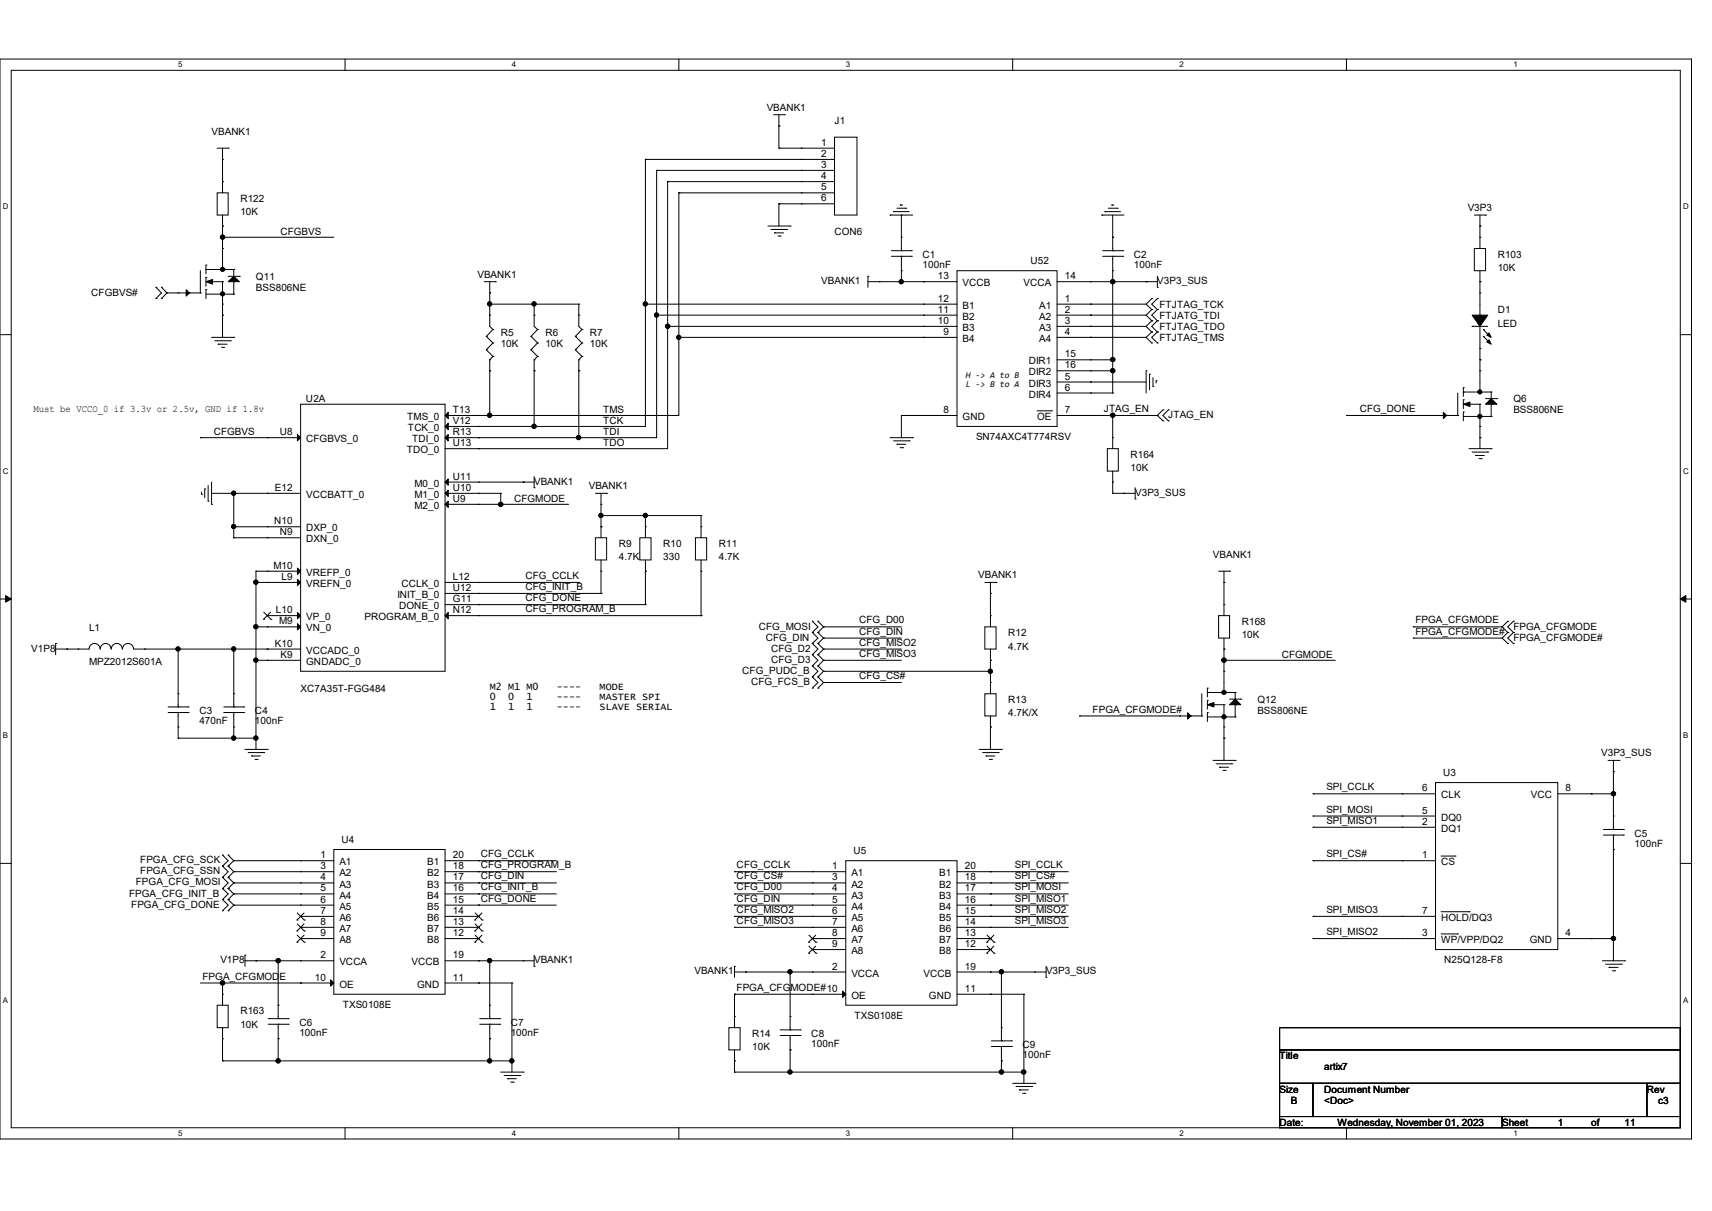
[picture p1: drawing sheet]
<svg xmlns="http://www.w3.org/2000/svg" width="297mm" height="210mm" viewBox="0 0 297 210" stroke-linecap="round" stroke-linejoin="round" font-family="sans-serif">
<path d="M0 10.2h293.5v187.3h-293.5zM1.9 12.2h289.6v183.4h-289.6z" fill="none" stroke="#000" stroke-width=".17"/>
<g fill="#fff">
<path d="M30.9 10.5h.8v1.5h-.8z"/>
<path d="M30.9 195.8h.8v1.5h-.8z"/>
</g>
<path d="M59.9 10.2v2M59.9 195.6v1.9" fill="none" stroke="#000" stroke-width=".17"/>
<g fill="#fff">
<path d="M88.8 10.5h.8v1.5h-.8z"/>
<path d="M88.8 195.8h.8v1.5h-.8z"/>
</g>
<path d="M117.8 10.2v2M117.8 195.6v1.9" fill="none" stroke="#000" stroke-width=".17"/>
<g fill="#fff">
<path d="M146.7 10.5h.8v1.5h-.8z"/>
<path d="M146.7 195.8h.8v1.5h-.8z"/>
</g>
<path d="M175.7 10.2v2M175.7 195.6v1.9" fill="none" stroke="#000" stroke-width=".17"/>
<g fill="#fff">
<path d="M204.6 10.5h.8v1.5h-.8z"/>
<path d="M204.6 195.8h.8v1.5h-.8z"/>
</g>
<path d="M233.6 10.2v2M233.6 195.6v1.9" fill="none" stroke="#000" stroke-width=".17"/>
<g fill="#fff">
<path d="M262.6 10.5h.7v1.5h-.7z"/>
<path d="M262.6 195.8h.7v1.5h-.7z"/>
<path d="M.5 35.1h1v1.5h-1z"/>
<path d="M292 35.1h1v1.5h-1z"/>
<path d="M.5 80.9h1v1.6h-1z"/>
<path d="M292 80.9h1v1.6h-1z"/>
</g>
<path d="M0 58h1.9M291.5 58h2" fill="none" stroke="#000" stroke-width=".17"/>
<g fill="#fff">
<path d="M.5 126.8h.9v1.5h-.9z"/>
<path d="M292 126.8h.9v1.5h-.9z"/>
</g>
<path d="M0 103.9h1.9M291.5 103.9h2" fill="none" stroke="#000" stroke-width=".17"/>
<path d="M1 103.3l.9 .6-.9 .5zM291.5 103.9l1-.6v1.1z" fill="#000" stroke="#000" stroke-width=".17"/>
<g fill="#fff">
<path d="M.5 172.6h.9v1.6h-.9z"/>
<path d="M292 172.6h.9v1.6h-.9z"/>
</g>
<g fill="none" stroke="#000" stroke-width=".17">
<path d="M134.2 19.9h1.9M135.1 19.9v5.8M136.1 19.9h.1M37.7 33.4h1.9v3.9h-1.9zM37.7 25.7h1.9M38.6 27.6h.1M38.6 39.2h.1M38.6 31.5h.1M38.6 25.7v7.7M38.6 37.3v9.4M39.6 25.7h.1M112 27.6h.1"/>
<path d="M112 27.6h32.8M112 27.6v46.4h-34.8M113.9 29.5h.1M113.9 29.5v46.4h-36.7M113.9 29.5h30.9M115.8 31.5h.1M115.8 31.5v46.3h-38.6M115.8 31.5h29M117.8 33.4h.1M117.8 33.4h27M117.8 33.4v38.7h-40.6M133.2 39.2h3.9"/>
<path d="M133.8 39.8h2.7M135.1 21.8h.1M135.1 35.3h.1M135.1 25.7h.1M135.1 35.3v3.9M135.1 25.7h9.7M135.1 35.3h9.7M136.5 39.8h.1M137.1 39.2h.1M139 25.7h.1M139 27.6h.1M139 29.5h.1"/>
<path d="M139 31.5h.1M139 33.4h.1M139 35.3h.1M144.8 23.8h3.9v13.5h-3.9zM154.4 37.3h.1M154.4 37.3h3.9M155 36.7h.1M155 36.7h2.7M155.6 36.1h1.5M156.2 35.6h.1M156.2 35.6h.4M156.4 37.3h.1"/>
<path d="M156.4 37.3v6.2M157.1 36.1h.1M191.1 37.3h.1M191.1 37.3h3.9M191.7 36.7h.1M191.7 36.7h2.7M192.3 36.1h1.5M192.9 35.6h.1M192.9 35.6h.4M193 37.3v6.2M193.8 36.1h.1M255.8 37.3h1.9"/>
<path d="M256.8 39.2h.1M256.8 37.3v5.8M257.7 37.3h.1M27.1 49.8h.1M27.1 51.8h.1M27.1 49.8l.9 1-.9 1M28 51.8h.1M28 49.8h.1M28 49.8l1 1M29 50.8h.1M29 50.8l-1 1M29 50.8h5.8"/>
<path d="M30.9 50.8h.1M32.9 50.8h.1M34.8 50.8h.1M34.8 46.9v3.9M35.7 50.2h.1M35.7 48.1h.1M35.7 46h.1M35.7 46.7h.1M35.7 46v1.5M35.7 48.1v1.6M35.7 50.2v1.6M35.7 51h4.9"/>
<path d="M35.7 46.7h4.9M36.7 48.9h1.9M36.7 58.5h3.9M37.3 59.1h2.7M37.8 59.7h.1M37.8 59.7h1.6M38.6 46.7h.1M38.6 48.9h.1M38.6 52.7h.1M38.6 43.1h.1M38.6 54.7h.1M38.6 41.1h.1"/>
<path d="M38.6 48.9v9.6M38.6 41.1h19.3M39.6 47.9h1.9M40 59.1h.1M40.6 58.5h.1M40.6 51h.1M40.6 48.9h.1M40.6 46.7h.1M40.6 46.7v1.2M40.6 48.9v2.1M41.5 47.9h.1M84 48.9h1.9"/>
<path d="M84.4 58.3h.1M84.4 58.3l1.1 1.2M85 50.8h.1M85 54.7h.1M85 52.7h.1M85 48.9v7.7l.5 .5M85 52.7h15.4M85.5 57.1h.1M85.5 59.5h.1M85.5 57.1l-1.1 1.2M85.5 59.5l-1.1 1.2M85.9 48.9h.1"/>
<path d="M92.1 58.3h.1M92.1 58.3l1.2 1.2M92.7 54.7h.1M92.7 52.7h.1M92.7 52.7v3.9l.6 .5M93.3 57.1h.1M93.3 59.5h.1M93.3 57.1l-1.2 1.2M93.3 59.5l-1.2 1.2M99.8 58.3h.1M99.8 58.3l1.2 1.2M100.4 54.7h.1"/>
<path d="M100.4 52.7h.1M100.4 52.7v3.9l.6 .5M101 57.1h.1M101 59.5h.1M101 57.1l-1.2 1.2M101 59.5l-1.2 1.2M112 52.7h.1M112 52.7h54M113.9 54.7h.1M113.9 54.7h52.1M115.8 56.6h.1M115.8 56.6h50.2"/>
<path d="M117.8 58.5h.1M117.8 58.5h48.2M134.4 40.4h.1M134.4 40.4h1.5M135 40.9h.3M135.3 40.9h.1M150.6 47.9h.1M150.6 48.9h15.4M150.6 47.9v1.9M152.5 48.9h.1M154.6 44.4h3.5M154.6 43.5h3.5"/>
<path d="M156.4 43.5h.1M156.4 44.4h.1M156.4 41.1h.1M156.4 46.9h.1M156.4 48.9h.1M156.4 44.4v4.5M158.1 44.4h.1M158.1 43.5h.1M160.2 58.5h.1M160.2 56.6h.1M160.2 54.7h.1M160.2 52.7h.1"/>
<path d="M160.2 48.9h.1M166 46.9h17.4v27.1h-17.4zM183.4 48.9h17.4M183.4 58.5h15.4M183.4 52.7h15.4M183.4 54.7h15.4M183.4 56.6h15.4M189.2 52.7h.1M189.2 54.7h.1M189.2 56.6h.1M189.2 58.5h.1M189.2 48.9h.1"/>
<path d="M191.3 44.4h3.5M191.3 43.5h3.5M193 43.5h.1M193 44.4h.1M193 41.1h.1M193 46.9h.1M193 48.9h.1M193 44.4v23.8M194.8 44.4h.1M194.8 43.5h.1M198.8 48.9h.1M198.8 52.7l1 1"/>
<path d="M198.8 58.5l1 1M198.8 54.7l1 .9M198.8 56.6l1 1M199.8 51.8h.1M199.8 53.7h.1M199.8 57.6h.1M199.8 59.5h.1M199.8 55.6h.1M199.8 51.8l-1 .9M199.8 57.6l-1 .9M199.8 53.7l-1 1M199.8 55.6l-1 1"/>
<path d="M200.8 49.8h.1M200.8 53.7h.1M200.8 51.8h.1M200.8 59.5h.1M200.8 57.6h.1M200.8 55.6h.1M200.8 47.9v1.9M200.8 51.8l-1 .9 1 1M200.8 57.6l-1 .9 1 1M200.8 53.7l-1 1 1 .9M200.8 55.6l-1 1 1 1M255.4 56.6h.1"/>
<path d="M255.4 56.6h2.7M255.8 43.1h1.9v3.8h-1.9zM256.8 41.1h.1M256.8 48.9h.1M256.8 54.7h.1M256.8 50.8h.1M256.8 46.9v7.8M256.8 56.6v11.4M257.3 57.1h.1M257.3 58.3h.1M257.3 57.1l1.2 1.2M257.3 58.3l1.2 1.2"/>
<path d="M34.8 75.9h.1M34.8 75.9h17.4M38.4 60.2h.4M38.8 60.2h.1M46.4 75.9h.1M52.2 70.1h25v46.3h-25zM83 74h.1M83 75.9h.1M83 77.8h.1M83 72.1h.1M84.4 60.7h.1M84.4 60.7l1.1 1.1"/>
<path d="M85 62.4h.1M85 64.3h.1M85 72.1h.1M85 62.4v9.7M85.5 61.8h.1M85.5 61.8l-.5 .6M92.1 60.7h.1M92.1 60.7l1.2 1.1M92.7 62.4h.1M92.7 64.3h.1M92.7 74h.1M92.7 62.4v11.6"/>
<path d="M93.3 61.8h.1M93.3 61.8l-.6 .6M99.8 60.7h.1M99.8 60.7l1.2 1.1M100.4 62.4h.1M100.4 64.3h.1M100.4 75.9h.1M100.4 62.4v13.5M101 61.8h.1M101 61.8l-.6 .6M154.4 75.9h3.9M155 76.5h2.7"/>
<path d="M155.6 77h.1M155.6 77h1.5M156.2 77.6h.4M156.4 72.1h.1M156.4 75.9h.1M156.4 72.1h9.6M156.4 72.1v3.8M156.6 77.6h.1M157.7 76.5h.1M158.3 75.9h.1M160.2 72.1h.1M179.9 71.2h2.5"/>
<path d="M182.4 71.2h.1M183.4 72.1h17.4M183.4 66.3h15.4M183.4 68.2h9.6M183.4 62.4h9.6M183.4 64.3h9.6M189.2 66.3h.1M189.2 68.2h.1M189.2 72.1h.1M189.2 62.4h.1M189.2 64.3h.1M192.1 77.8h1.9v3.9h-1.9z"/>
<path d="M193 75.9h.1M193 72.1h.1M193 62.4h.1M193 64.3h.1M193 68.2h.1M193 72.1v5.7M198.8 64.3h.1M198.8 64.3v3.9M199.4 64.9h.1M199.4 64.9v2.7M200 67h.1M200 65.5v1.5"/>
<path d="M200.6 66h.1M200.6 66v.4M200.8 72.1h.1M200.8 72.1l1 .9M201.8 71.1h.1M201.8 73h.1M201.8 71.1l-1 1M202.7 73h.1M202.7 71.1h.1M202.7 71.1l-.9 1 .9 .9M233.6 72.1h.1M233.6 72.1h19.3"/>
<path d="M249 72.1h.1M251 72.1h.1M252.9 72.1h.1M252.9 68.2v3.9M253.9 71.5h.1M253.9 69.3h.1M253.9 67.2h.1M253.9 68h.1M253.9 67.2v1.5M253.9 69.3v1.6M253.9 71.5v1.5M253.9 72.2h4.8"/>
<path d="M253.9 68h4.8M254.8 77.8h3.9M254.8 70.1h2M255.4 78.4h2.7M256 79h.1M256 79h1.5M256.6 79.5h.4M256.8 68h.1M256.8 70.1h.1M256.8 74h.1M256.8 64.3h.1M256.8 75.9h.1"/>
<path d="M256.8 60.5h.1M256.8 62.4h.1M256.8 70.1v7.7M257 79.5h.1M257.7 69.1h2M258.1 78.4h.1M258.7 77.8h.1M258.7 72.2h.1M258.7 70.1h.1M258.7 68h.1M258.7 68v1.1M258.7 70.1v2.1"/>
<path d="M259.7 69.1h.1M35 85.7h.1M35 85.3v.4M35.5 84.8h.1M35.5 84.8v1.5M36.1 86.9h.1M36.1 84.2v2.7M36.7 87.5h.1M36.7 83.6v3.9M36.7 85.6h15.5M40.6 85.6h.1M40.6 91.4h.1"/>
<path d="M40.6 93.3h.1M40.6 85.6v7.7M40.6 91.4h11.6M40.6 93.3h11.6M44.4 99.1h.1M44.4 99.1h7.8M44.4 99.1v30.9M46.4 91.4h.1M46.4 99.1h.1M46.4 85.6h.1M46.4 93.3h.1M77.2 85.6h9.7"/>
<path d="M77.2 83.6h15.5M77.2 87.5h21.3M83 83.6h.1M83 85.6h.1M83 87.5h.1M86.9 85.6h.1M86.9 87.5h.1M86.9 85.6v1.9M90.8 83.6h.1M92.7 84.6h.1M92.7 82.6v2M98.5 87.5h.1"/>
<path d="M103.3 93.3h1.9v3.8h-1.9zM103.3 85.6h1.9M104.3 87.5h.1M104.3 91.4h.1M104.3 99.1h.1M104.3 89.4h.1M104.3 85.6v7.7M104.3 97.1v5.8M104.3 89.4h17.3M105.2 85.6h.1M111 93.3h1.9v3.8h-1.9zM112 91.4h.1"/>
<path d="M112 99.1h.1M112 89.4h.1M112 89.4v3.9M112 97.1v7.8M120.6 93.3h2v3.8h-2zM121.6 91.4h.1M121.6 99.1h.1M121.6 89.4h.1M121.6 89.4v3.9M121.6 97.1v9.7M193 83.6h.1M193 85.6h.1"/>
<path d="M193 85.6h3.9M193 81.7v3.9M195 85.6h.1M196.9 86.5h.1M196.9 84.6v1.9M211.4 99.1h1.9M212.3 99.1v7.7M213.3 99.1h.1M9.7 111.6h.1M9.7 112.6h5.8a.95 .95 0 0 1 .9-1 .95 .95 0 0 1 1 1M9.7 111.6v1.9M11.6 112.6h.1"/>
<path d="M13.5 112.6h.1M19.3 112.6a.93 .93 0 0 0-1-1 .93 .93 0 0 0-.9 1M21.2 112.6a.95 .95 0 0 0-.9-1 .95 .95 0 0 0-1 1M23.2 112.6a.95 .95 0 0 0-1-1 .95 .95 0 0 0-.9 1M23.2 112.6h29M25.1 112.6h.1M30.9 112.6h.1M30.9 112.6v10M40.6 112.6h.1M40.6 112.6v10M44.4 114.5h.1M44.4 101h.1"/>
<path d="M44.4 108.7h.1M44.4 101h7.8M44.4 114.5h7.8M44.4 108.7h7.8M45.7 107.4h.1M45.8 106.2l1.2 1.2M46.4 114.5h.1M46.4 112.6h.1M46.4 108.7h.1M46.4 101h.1M46.4 106.8h.1M46.4 106.8h5.8"/>
<path d="M46.9 106.2l-1.2 1.2M47 107.4h.1M77.2 101h23.2M77.2 104.9h34.8M77.2 106.8h44.4M77.2 102.9h27.1M83 104.9h.1M83 101h.1M83 102.9h.1M83 106.8h.1M100.4 101h.1M104.3 102.9h.1"/>
<path d="M112 104.9h.1M121.6 106.8h.1M140.9 109.7h.1M140.9 111.6h.1M140.9 113.5h.1M140.9 115.5h.1M140.9 107.7h.1M140.9 117.4h.1M140.9 119.3h.1M140.9 111.6l1 1-1 .9M140.9 109.7l1 1-1 .9M140.9 113.5l1 1-1 1"/>
<path d="M140.9 107.7l1 1-1 1M140.9 115.5l1 .9-1 1M140.9 117.4l1 1-1 .9M141.9 111.6h.1M141.9 109.7h.1M141.9 113.5h.1M141.9 115.5h.1M141.9 107.7h.1M141.9 117.4h.1M141.9 119.3h.1M141.9 109.7l1 1M141.9 111.6l1 1"/>
<path d="M141.9 113.5l1 1M141.9 107.7l1 1M141.9 115.5l1 .9M141.9 117.4l1 1M142.9 110.7h.1M142.9 118.4h.1M142.9 116.4h.1M142.9 114.5h.1M142.9 112.6h.1M142.9 108.7h.1M142.9 112.6h13.5M142.9 108.7l-1 1"/>
<path d="M142.9 112.6l-1 .9M142.9 110.7l-1 .9M142.9 114.5l-1 1M142.9 116.4l-1 1M142.9 118.4l-1 .9M142.9 114.5h13.5M142.9 108.7h13.5M142.9 110.7h13.5M142.9 118.4h13.5M142.9 116.4h28.9M170.9 108.7h1.9v3.9h-1.9zM170.9 101h1.9"/>
<path d="M171.8 102.9h.1M171.8 106.8h.1M171.8 114.5h.1M171.8 118.4h.1M171.8 116.4h.1M171.8 101v7.7M171.8 112.6v7.7M172.8 101h.1M209.5 119.3h.1M209.5 119.3v1.6M211.4 106.8h1.9v3.9h-1.9zM212.3 101h.1"/>
<path d="M212.3 112.6h.1M212.3 104.9h.1M212.3 116.4h.1M212.3 114.5h.1M212.3 110.7v9.4M212.3 114.5h19.3M245.2 108.7h.1M245.2 110.7h.1M245.2 108.7h15.4M245.2 110.7h15.4M260.6 108.7l1 1M260.6 110.7l1 .9"/>
<path d="M261.6 107.7h.1M261.6 109.7h.1M261.6 111.6h.1M261.6 107.7l-1 1M261.6 109.7l-1 1M262.6 109.7h.1M262.6 107.7h.1M262.6 111.6h.1M262.6 107.7l-1 1 1 1M262.6 109.7l-1 1 1 .9M29.2 123.6h3.4M29.2 122.6h3.4"/>
<path d="M30.9 122.6h.1M30.9 123.6h.1M30.9 120.3h.1M30.9 126.1h.1M30.9 128h.1M30.9 123.6v4.4M30.9 128h13.5M32.6 123.6h.1M32.6 122.6h.1M38.8 123.6h3.5M38.8 122.6h3.5M40.6 122.6h.1"/>
<path d="M40.6 123.6h.1M40.6 120.3h.1M40.6 126.1h.1M40.6 128h.1M40.6 123.6v4.4M42.3 123.6h.1M42.3 122.6h.1M42.5 130h3.9M43.1 130.5h2.7M43.6 131.1h.1M43.6 131.1h1.6M44.2 131.7h.4"/>
<path d="M44.4 128h.1M44.4 130h.1M44.6 131.7h.1M45.8 130.5h.1M46.4 130h.1M169.9 130h3.8M170.5 130.5h2.7M170.9 120.3h1.9v3.9h-1.9zM171.1 131.1h.1M171.1 131.1h1.5M171.6 131.7h.4M171.8 126.1h.1"/>
<path d="M171.8 124.2v5.8M172 131.7h.1M173.2 130.5h.1M173.7 130h.1M187.3 124.2h.1M187.3 124.2h21.2M204.6 124.2h.1M206.6 124.2h.1M208.5 124.2h.1M208.5 120.3v3.9M209.5 123.6h.1M209.5 121.5h.1"/>
<path d="M209.5 120.1h.1M209.5 121.5v1.5M209.5 123.6v1.5M209.5 124.3h4.8M209.5 120.1h4.8M210.4 131.9h3.9M210.4 122.2h1.9M211 132.5h2.7M211.6 133.1h.1M211.6 133.1h1.5M212.2 133.6h.4M212.3 120.1h.1"/>
<path d="M212.3 122.2h.1M212.3 126.1h.1M212.3 128h.1M212.3 122.2v9.7M212.6 133.6h.1M213.3 121.2h2M213.7 132.5h.1M214.3 131.9h.1M214.3 124.3h.1M214.3 122.2h.1M214.3 120.1h.1M214.3 120.1v1.1"/>
<path d="M214.3 122.2v2.1M215.3 121.2h.1M227.8 137.7h.1M227.8 137.7h21.2M243.2 137.7h.1M249 135.7h21.3v29h-21.3zM270.3 137.7h9.6M276.1 137.7h.1M279 131.9h1.9M279.9 133.8h.1M279.9 137.7h.1M279.9 131.9v11.9"/>
<path d="M280.9 131.9h.1M0 149.7h1.9M38.6 148.3h.1M38.6 150.2h.1M38.6 152.1h.1M38.6 154.1h.1M38.6 156h.1M38.6 157.9h.1M38.6 148.3l1 1-1 .9M38.6 150.2l1 1-1 .9M38.6 152.1l1 1-1 1M38.6 154.1l1 .9-1 1"/>
<path d="M38.6 156l1 1-1 .9M39.6 150.2h.1M39.6 148.3h.1M39.6 152.1h.1M39.6 154.1h.1M39.6 156h.1M39.6 157.9h.1M39.6 148.3l1 1M39.6 150.2l1 1M39.6 152.1l1 1M39.6 154.1l1 .9M39.6 156l1 1"/>
<path d="M40.6 149.3h.1M40.6 151.2h.1M40.6 153.1h.1M40.6 155h.1M40.6 157h.1M40.6 149.3l-1 .9M40.6 151.2l-1 .9M40.6 153.1l-1 1M40.6 155l-1 1M40.6 157l-1 .9M40.6 153.1h17.3M40.6 155h17.3"/>
<path d="M40.6 157h17.3M40.6 151.2h17.3M40.6 149.3h17.3M51.5 159.6h.1M51.6 158.3l1.2 1.3M52.2 151.2h.1M52.2 153.1h.1M52.2 155h.1M52.2 157h.1M52.2 158.9h.1M52.2 149.3h.1M52.2 158.9h5.7"/>
<path d="M52.7 158.3l-1.2 1.3M52.8 159.6h.1M57.9 147.3h19.3v25.1h-19.3zM77.2 153.1h19.3M77.2 155h19.3M77.2 157h19.3M77.2 158.9h5.8M77.2 151.2h19.3M77.2 149.3h19.3M82.4 159.6h.1M82.4 158.3l1.3 1.3M83 149.3h.1"/>
<path d="M83 151.2h.1M83 153.1h.1M83 155h.1M83 157h.1M83 158.9h.1M83.6 158.3l-1.2 1.3M83.7 159.6h.1M127.4 158.9h.1M127.4 153.1h.1M127.4 151.2h.1M127.4 157h.1M127.4 155h.1"/>
<path d="M127.4 153.1h19.3M127.4 155h19.3M127.4 157h19.3M127.4 158.9h19.3M127.4 151.2h19.3M140.9 153.1h.1M140.9 155h.1M140.9 157h.1M140.9 158.9h.1M140.9 151.2h.1M146.7 149.3h19.3v25h-19.3zM166 153.1h19.3"/>
<path d="M166 155h19.3M166 157h19.3M166 158.9h19.3M166 151.2h19.3M171.8 151.2h.1M171.8 153.1h.1M171.8 155h.1M171.8 157h.1M171.8 158.9h.1M227.8 141.5h.1M227.8 143.5h.1M227.8 149.3h.1"/>
<path d="M227.8 158.9h.1M227.8 158.9h21.2M227.8 149.3h21.2M227.8 141.5h21.2M227.8 143.5h21.2M243.2 149.3h.1M243.2 141.5h.1M243.2 143.5h.1M243.2 158.9h.1M250 148.5h2.4M250 158.1h4.9M252.4 148.5h.1"/>
<path d="M254.9 158.1h.1M278.2 144.8h3.4M278.2 143.8h3.4M279.9 143.8h.1M279.9 144.8h.1M279.9 141.5h.1M279.9 147.3h.1M279.9 144.8v21.8M281.6 144.8h.1M281.6 143.8h.1M291.5 149.7h2M34.8 170.5h23.1"/>
<path d="M37.7 174.3h1.9v3.9h-1.9zM38.6 172.4h.1M38.6 170.5h.1M38.6 170.5v3.8M38.6 178.2v5.8M42.5 165.7h.1M42.5 166.6h15.4M42.5 165.7v1.9M44.4 166.6h.1M46.5 177.6h3.5M46.5 176.7h3.5M48.3 176.7h.1"/>
<path d="M48.3 177.6h.1M48.3 174.3h.1M48.3 166.6h.1M48.3 166.6v10.1M48.3 177.6v6.4M50 177.6h.1M50 176.7h.1M51.5 161.5h.1M51.5 163.4h.1M51.6 160.2l1.2 1.3M51.6 162.2l1.2 1.2M52.2 160.8h.1"/>
<path d="M52.2 162.8h.1M52.2 166.6h.1M52.2 170.5h.1M52.2 160.8h5.7M52.2 162.8h5.7M52.7 160.2l-1.2 1.3M52.7 162.2l-1.2 1.2M52.8 161.5h.1M52.8 163.4h.1M77.2 166.6h15.5M77.2 160.8h5.8M77.2 162.8h5.8"/>
<path d="M77.2 170.5h11.6M82.4 161.5h.1M82.4 163.4h.1M82.4 160.2l1.3 1.3M82.4 162.2l1.3 1.2M83 166.6h.1M83 160.8h.1M83 162.8h.1M83 170.5h.1M83.2 177.6h3.5M83.2 176.7h3.5M83.6 160.2l-1.2 1.3"/>
<path d="M83.6 162.2l-1.2 1.2M83.7 161.5h.1M83.7 163.4h.1M85 176.7h.1M85 177.6h.1M85 174.3h.1M85 166.6h.1M85 166.6v10.1M85 177.6v6.4M86.7 177.6h.1M86.7 176.7h.1M88.8 170.5h.1"/>
<path d="M88.8 170.5v15.4M90.8 166.6h.1M92.7 167.6h.1M92.7 165.7v1.9M126.4 178.2h2v3.9h-2zM127.4 167.6h.1M127.4 176.3h.1M127.4 160.8h.1M127.4 172.4h.1M127.4 168.6h19.3M127.4 167.6v1.9M127.4 172.4v5.8"/>
<path d="M127.4 160.8h19.3M127.4 172.4h19.3M129.4 168.6h.1M135.3 179.6h3.5M135.3 178.6h3.5M137.1 178.6h.1M137.1 179.6h.1M137.1 176.3h.1M137.1 168.6h.1M137.1 168.6v10M137.1 179.6v6.3M138.8 179.6h.1"/>
<path d="M138.8 178.6h.1M140.3 163.4h.1M140.3 165.3h.1M140.3 162.2l1.3 1.2M140.3 164.1l1.3 1.2M140.9 160.8h.1M140.9 162.8h.1M140.9 164.7h.1M140.9 168.6h.1M140.9 172.4h.1M140.9 162.8h5.8M140.9 164.7h5.8"/>
<path d="M141.5 162.2l-1.2 1.2M141.5 164.1l-1.2 1.2M141.6 163.4h.1M141.6 165.3h.1M166 168.6h15.5M166 160.8h19.3M166 162.8h5.8M166 164.7h5.8M166 172.4h11.6M171.2 163.4h.1M171.2 165.3h.1M171.2 162.2l1.3 1.2"/>
<path d="M171.2 164.1l1.3 1.2M171.8 168.6h.1M171.8 160.8h.1M171.8 162.8h.1M171.8 164.7h.1M171.8 172.4h.1M172.4 162.2l-1.2 1.2M172.4 164.1l-1.2 1.2M172.5 163.4h.1M172.5 165.3h.1M173.7 178.2h.1M173.7 168.6h.1"/>
<path d="M173.7 168.6v11.9M177.6 172.4h.1M177.6 172.4v15.5M179.5 168.6h.1M181.5 169.5h.1M181.5 167.6v1.9M222 178.2h69.5v3.9h-69.5zM227.8 162.8h.1M227.8 162.8h21.2M243.2 162.8h.1M250 162h2.9M252.9 162h.1"/>
<path d="M270.3 162.8h9.6M276.1 162.8h.1M278 166.6h3.9M278.6 167.2h2.7M279.1 167.8h.1M279.1 167.8h1.6M279.7 168.4h.4M279.9 162.8h.1M280.1 168.4h.1M281.3 167.2h.1M281.9 166.6h.1M38.6 180.1h.1"/>
<path d="M38.6 184h.1M38.6 184h50.2M48.3 180.1h.1M48.3 184h.1M85 180.1h.1M85 184h.1M86.9 185.9h3.9M87.5 186.5h2.7M88.1 187.1h.1M88.1 187.1h1.5M88.6 187.7h.4M88.8 184h.1"/>
<path d="M89 187.7h.1M90.2 186.5h.1M90.8 185.9h.1M127.4 184h.1M127.4 185.9h.1M127.4 185.9h50.2M127.4 182.1v3.8M137.1 182.1h.1M137.1 185.9h.1M172 181.5h3.5M172 180.5h3.5M173.7 180.5h.1"/>
<path d="M173.7 181.5h.1M173.7 184h.1M173.7 185.9h.1M173.7 181.5v4.4M175.5 181.5h.1M175.5 180.5h.1M175.7 187.9h3.8M176.3 188.4h2.7M176.8 189h.1M176.8 189h1.6M177.4 189.6h.4M177.6 185.9h.1"/>
<path d="M177.8 189.6h.1M179 188.4h.1M179.5 187.9h.1M222 182.1h69.5v5.8h-69.5zM222 187.9h5.8v5.7h-5.8zM222 193.6h38.6v2h-38.6zM227.8 187.9h57.9v5.7h-57.9zM260.6 193.6h30.9v2h-30.9zM285.7 187.9h5.8v5.7h-5.8z"/>
</g>
<g fill="#000" stroke="#000" stroke-width=".17">
<path d="M32.3 50.2l.6 .6-.6 .6zM35.7 48.9l1.2-.4v.8zM39.6 48.9l1-1 .9 1zM51.6 75.4l.6 .5-.6 .6zM77.2 74l.6-.6v1.1zM77.2 75.9l.6-.5v1.1zM77.2 72.1l.6-.6v1.1zM250.4 71.5l.6 .6-.6 .5zM253.9 70.1l1.1-.4v.8zM258.7 69.1l1 1h-2zM51.6 98.5l.6 .6-.6 .5zM77.2 83.6l.6-.5v1.1z"/>
<path d="M77.2 85.6l.6-.6v1.1zM77.2 87.5l.6-.6v1.1zM51.6 108.2l.6 .5-.6 .6zM51.6 100.5l.6 .5-.6 .6zM51.6 106.2l.6 .6-.6 .5zM77.2 106.8l.6-.6v1.1zM206 123.6l.6 .6-.6 .5zM209.5 122.2l1.1-.4v.8zM214.3 121.2l1 1h-2zM57.4 169.9l.5 .6-.5 .5zM146.2 171.9l.5 .5-.5 .6z"/>
<path d="M255.4 54.7h2.7l-1.3 1.9z" fill-rule="evenodd"/>
<path d="M258.3 58.9l.4 .8-.8-.4z" fill-rule="evenodd"/>
<path d="M257.9 58.1l.4-.4 .4 .8z" fill-rule="evenodd"/>
<circle cx="38.6" cy="41.1" r=".37"/>
<circle cx="38.6" cy="51" r=".37"/>
<circle cx="38.6" cy="46.7" r=".37"/>
<circle cx="84.9" cy="52.7" r=".36"/>
<circle cx="92.6" cy="52.7" r=".36"/>
<circle cx="112" cy="52.7" r=".36"/>
<circle cx="113.9" cy="54.6" r=".36"/>
<circle cx="115.8" cy="56.6" r=".37"/>
<circle cx="117.7" cy="58.5" r=".36"/>
<circle cx="156.4" cy="48.9" r=".36"/>
<circle cx="193" cy="48.9" r=".37"/>
<circle cx="84.9" cy="72" r=".36"/>
<circle cx="92.6" cy="73.9" r=".36"/>
<circle cx="100.4" cy="75.9" r=".37"/>
<circle cx="193" cy="64.3" r=".37"/>
<circle cx="193" cy="62.4" r=".37"/>
<circle cx="193" cy="72" r=".37"/>
<circle cx="256.7" cy="68" r=".36"/>
<circle cx="256.7" cy="72.2" r=".36"/>
<circle cx="40.5" cy="85.5" r=".36"/>
<circle cx="40.5" cy="91.3" r=".36"/>
<circle cx="86.9" cy="87.5" r=".37"/>
<circle cx="104.2" cy="89.4" r=".36"/>
<circle cx="112" cy="89.4" r=".36"/>
<circle cx="30.9" cy="112.5" r=".36"/>
<circle cx="40.5" cy="112.5" r=".36"/>
<circle cx="44.4" cy="114.5" r=".36"/>
<circle cx="44.4" cy="108.7" r=".36"/>
<circle cx="44.4" cy="101" r=".36"/>
<circle cx="171.8" cy="116.4" r=".36"/>
<circle cx="212.4" cy="114.5" r=".37"/>
<circle cx="40.5" cy="128" r=".36"/>
<circle cx="44.4" cy="128" r=".36"/>
<circle cx="212.4" cy="120.1" r=".37"/>
<circle cx="212.4" cy="124.3" r=".37"/>
<circle cx="279.9" cy="137.6" r=".37"/>
<circle cx="38.6" cy="170.5" r=".37"/>
<circle cx="48.3" cy="166.6" r=".37"/>
<circle cx="84.9" cy="166.6" r=".36"/>
<circle cx="137.1" cy="168.5" r=".36"/>
<circle cx="173.7" cy="168.5" r=".37"/>
<circle cx="279.9" cy="162.8" r=".37"/>
<circle cx="48.3" cy="184" r=".37"/>
<circle cx="84.9" cy="184" r=".36"/>
<circle cx="88.8" cy="184" r=".36"/>
<circle cx="137.1" cy="185.9" r=".36"/>
<circle cx="173.7" cy="185.9" r=".37"/>
<circle cx="177.6" cy="185.9" r=".37"/>
</g>
<g font-size="1.7">
<text x="36.7" y="23.5">VBANK1</text>
<text x="133" y="19.2">VBANK1</text>
<text x="144.8" y="21.5">J1</text>
<text x="142.4" y="25.3">1</text>
<text x="142.4" y="27.2">2</text>
<text x="142.4" y="29.1">3</text>
<text x="41.7" y="35.1">R122</text>
<text x="142.4" y="31.1">4</text>
<text x="142.4" y="33">5</text>
<text x="142.4" y="34.9">6</text>
<text x="41.7" y="37.3">10K</text>
<text x="48.6" y="40.8">CFGBVS</text>
<text x="144.8" y="40.8">CON6</text>
<text x="254.6" y="36.6">V3P3</text>
<text x="160.1" y="44.7">C1</text>
<text x="160.1" y="46.4">100nF</text>
<text x="178.8" y="45.8">U52</text>
<text x="196.7" y="44.7">C2</text>
<text x="196.7" y="46.4">100nF</text>
<text x="259.8" y="44.7">R103</text>
<text x="259.8" y="47">10K</text>
<text x="15.8" y="51.3">CFGBVS#</text>
<text x="44.4" y="48.6">Q11</text>
<text x="44.4" y="50.5">BSS806NE</text>
<text x="82.8" y="48.2">VBANK1</text>
<text x="142.5" y="49.3">VBANK1</text>
<text x="162.7" y="52.3">12</text>
<text x="162.7" y="48.4">13</text>
<text x="167" y="53.6">B1</text>
<text x="167" y="49.7">VCCB</text>
<text x="177.6" y="49.7">VCCA</text>
<text x="180.3" y="53.6">A1</text>
<text x="184.7" y="52.3">1</text>
<text x="184.7" y="48.4">14</text>
<text x="200.8" y="49.3">V3P3_SUS</text>
<text x="201.2" y="53.4">FTJTAG_TCK</text>
<text x="86.9" y="58.2">R5</text>
<text x="94.6" y="58.2">R6</text>
<text x="102.3" y="58.2">R7</text>
<text x="162.7" y="56.2">10</text>
<text x="162.7" y="54.2">11</text>
<text x="163.7" y="58.1">9</text>
<text x="167" y="59.3">B4</text>
<text x="167" y="57.4">B3</text>
<text x="167" y="55.5">B2</text>
<text x="180.3" y="55.5">A2</text>
<text x="180.3" y="57.4">A3</text>
<text x="180.3" y="59.3">A4</text>
<text x="184.7" y="54.2">2</text>
<text x="184.7" y="56.2">3</text>
<text x="184.7" y="58.1">4</text>
<text x="201.2" y="59.2">FTJTAG_TMS</text>
<text x="201.2" y="55.3">FTJATG_TDI</text>
<text x="201.2" y="57.2">FTJTAG_TDO</text>
<text x="259.8" y="54.4">D1</text>
<text x="259.8" y="56.6">LED</text>
<text x="86.9" y="60.1">10K</text>
<text x="94.6" y="60.1">10K</text>
<text x="102.3" y="60.1">10K</text>
<text x="178.5" y="63.2">DIR1</text>
<text x="178.5" y="65.1">DIR2</text>
<text x="184.7" y="65.8">5</text>
<text x="184.7" y="62">15</text>
<text x="184.7" y="63.9">16</text>
<text x="5.8" y="71.5">Must be VCCO_0 if 3.3v or 2.5v, GND if 1.8v</text>
<text x="53.1" y="69.8">U2A</text>
<text x="78.6" y="71.6">T13</text>
<text x="104.6" y="71.7">TMS</text>
<text x="163.7" y="71.6">8</text>
<text x="178.5" y="67.1">DIR3</text>
<text x="178.5" y="69">DIR4</text>
<text x="184.7" y="67.7">6</text>
<text x="184.7" y="71.6">7</text>
<text x="191.5" y="71.5">JTAG_EN</text>
<text x="235.9" y="71.5">CFG_DONE</text>
<text x="262.5" y="69.8">Q6</text>
<text x="262.5" y="71.7">BSS806NE</text>
<text x="37.1" y="75.5">CFGBVS</text>
<text x="48.6" y="75.5">U8</text>
<text x="53.1" y="76.7">CFGBVS_0</text>
<text x="70.7" y="72.9">TMS_0</text>
<text x="70.8" y="74.8">TCK_0</text>
<text x="71.5" y="76.7">TDI_0</text>
<text x="78.6" y="73.5">V12</text>
<text x="78.6" y="75.5">R13</text>
<text x="78.6" y="77.4">U13</text>
<text x="104.6" y="75.5">TDI</text>
<text x="104.6" y="77.4">TDO</text>
<text x="104.6" y="73.6">TCK</text>
<text x="167" y="72.9">GND</text>
<text x="169.3" y="76.3">SN74AXC4T774RSV</text>
<text x="179.9" y="72.9">OE</text>
<text x="202.7" y="72.5">JTAG_EN</text>
<text x="70.6" y="78.6">TDO_0</text>
<text x="78.6" y="83.2">U11</text>
<text x="196.1" y="79.4">R164</text>
<text x="196.1" y="81.7">10K</text>
<text x="47.7" y="85.1">E12</text>
<text x="53.1" y="86.4">VCCBATT_0</text>
<text x="71.9" y="84.4">M0_0</text>
<text x="71.9" y="86.4">M1_0</text>
<text x="71.9" y="88.3">M2_0</text>
<text x="78.6" y="85.1">U10</text>
<text x="78.6" y="87">U9</text>
<text x="89.2" y="87.1">CFGMODE</text>
<text x="92.7" y="84.1">VBANK1</text>
<text x="102.1" y="84.8">VBANK1</text>
<text x="196.9" y="86">V3P3_SUS</text>
<text x="47.6" y="90.9">N10</text>
<text x="48.6" y="92.8">N9</text>
<text x="53.1" y="92.2">DXP_0</text>
<text x="53.1" y="94.1">DXN_0</text>
<text x="107.4" y="94.9">R9</text>
<text x="115.1" y="94.9">R10</text>
<text x="124.7" y="94.9">R11</text>
<text x="47.5" y="98.6">M10</text>
<text x="48.9" y="100.6">L9</text>
<text x="53.1" y="99.9">VREFP_0</text>
<text x="53.1" y="101.8">VREFN_0</text>
<text x="69.6" y="101.8">CCLK_0</text>
<text x="78.6" y="100.6">L12</text>
<text x="91.1" y="100.4">CFG_CCLK</text>
<text x="107.4" y="97.2">4.7K</text>
<text x="115.1" y="97.2">330</text>
<text x="124.7" y="97.2">4.7K</text>
<text x="169.7" y="100.3">VBANK1</text>
<text x="210.4" y="96.8">VBANK1</text>
<text x="47.9" y="106.3">L10</text>
<text x="53.1" y="107.6">VP_0</text>
<text x="63.2" y="107.6">PROGRAM_B_0</text>
<text x="69" y="103.7">INIT_B_0</text>
<text x="69.3" y="105.7">DONE_0</text>
<text x="78.6" y="104.4">G11</text>
<text x="78.6" y="102.5">U12</text>
<text x="78.6" y="106.3">N12</text>
<text x="91.1" y="102.3">CFG_INIT_B</text>
<text x="91.1" y="104.3">CFG_DONE</text>
<text x="91.1" y="106.2">CFG_PROGRAM_B</text>
<text x="5.4" y="113">V1P8</text>
<text x="15.5" y="109.3">L1</text>
<text x="47.7" y="112.1">K10</text>
<text x="48.4" y="108.3">M9</text>
<text x="53.1" y="113.4">VCCADC_0</text>
<text x="53.1" y="109.5">VN_0</text>
<text x="131.7" y="109.2">CFG_MOSI</text>
<text x="132.8" y="111.1">CFG_DIN</text>
<text x="133.8" y="113">CFG_D2</text>
<text x="149.1" y="110.1">CFG_DIN</text>
<text x="149.1" y="113.9">CFG_MISO3</text>
<text x="149.1" y="112">CFG_MISO2</text>
<text x="149.1" y="108.1">CFG_D00</text>
<text x="174.9" y="110.3">R12</text>
<text x="174.9" y="112.6">4.7K</text>
<text x="215.4" y="108.4">R168</text>
<text x="215.4" y="110.7">10K</text>
<text x="245.6" y="108.1">FPGA_CFGMODE</text>
<text x="245.6" y="110.1">FPGA_CFGMODE#</text>
<text x="262.5" y="109.2">FPGA_CFGMODE</text>
<text x="262.5" y="111.1">FPGA_CFGMODE#</text>
<text x="15.5" y="115.4">MPZ2012S601A</text>
<text x="48.7" y="114.1">K9</text>
<text x="52.2" y="120">XC7A35T-FGG484</text>
<text x="53.1" y="115.3">GNDADC_0</text>
<text x="85" y="119.7">M2 M1 M0</text>
<text x="96.6" y="119.7">----</text>
<text x="104" y="119.7">MODE</text>
<text x="128.8" y="116.9">CFG_PUDC_B</text>
<text x="130.3" y="118.8">CFG_FCS_B</text>
<text x="133.8" y="114.9">CFG_D3</text>
<text x="149.1" y="117.8">CFG_CS#</text>
<text x="222.4" y="114.1">CFGMODE</text>
<text x="34.6" y="123.8">C3</text>
<text x="34.6" y="125.6">470nF</text>
<text x="44.2" y="123.8">C4</text>
<text x="44.2" y="125.6">100nF</text>
<text x="85" y="121.5">0</text>
<text x="85" y="123.2">1</text>
<text x="88.1" y="121.5">0</text>
<text x="88.1" y="123.2">1</text>
<text x="91.3" y="121.5">1</text>
<text x="91.3" y="123.2">1</text>
<text x="96.6" y="121.5">----</text>
<text x="96.6" y="123.2">----</text>
<text x="104" y="121.5">MASTER SPI</text>
<text x="104" y="123.2">SLAVE SERIAL</text>
<text x="174.9" y="121.9">R13</text>
<text x="174.9" y="124.2">4.7K/X</text>
<text x="189.6" y="123.6">FPGA_CFGMODE#</text>
<text x="218.1" y="121.9">Q12</text>
<text x="218.1" y="123.8">BSS806NE</text>
<text x="277.8" y="131.1">V3P3_SUS</text>
<text x="230.1" y="137.1">SPI_CCLK</text>
<text x="246.7" y="137.2">6</text>
<text x="250.4" y="134.7">U3</text>
<text x="271.6" y="137.2">8</text>
<text x="230.1" y="140.9">SPI_MOSI</text>
<text x="230.1" y="142.9">SPI_MISO1</text>
<text x="246.7" y="141.1">5</text>
<text x="246.7" y="143">2</text>
<text x="250" y="138.5">CLK</text>
<text x="250" y="142.3">DQ0</text>
<text x="265.6" y="138.5">VCC</text>
<text x="24.3" y="149.7">FPGA_CFG_SCK</text>
<text x="55.6" y="148.8">1</text>
<text x="59.3" y="146.2">U4</text>
<text x="78.6" y="148.8">20</text>
<text x="83.4" y="148.7">CFG_CCLK</text>
<text x="148.1" y="148.2">U5</text>
<text x="230.1" y="148.7">SPI_CS#</text>
<text x="246.7" y="148.8">1</text>
<text x="250" y="144.3">DQ1</text>
<text x="283.6" y="145.1">C5</text>
<text x="283.6" y="146.8">100nF</text>
<text x="22.4" y="155.5">FPGA_CFG_INIT_B</text>
<text x="23.6" y="153.5">FPGA_CFG_MOSI</text>
<text x="24.3" y="151.6">FPGA_CFG_SSN</text>
<text x="55.6" y="150.7">3</text>
<text x="55.6" y="152.7">4</text>
<text x="55.6" y="154.6">5</text>
<text x="58.9" y="152">A2</text>
<text x="58.9" y="153.9">A3</text>
<text x="58.9" y="155.8">A4</text>
<text x="58.9" y="150.1">A1</text>
<text x="74.1" y="150.1">B1</text>
<text x="74.1" y="152">B2</text>
<text x="74.1" y="153.9">B3</text>
<text x="74.1" y="155.8">B4</text>
<text x="78.6" y="150.7">18</text>
<text x="78.6" y="152.7">17</text>
<text x="78.6" y="154.6">16</text>
<text x="83.4" y="150.6">CFG_PROGRAM_B</text>
<text x="83.4" y="152.5">CFG_DIN</text>
<text x="83.4" y="154.4">CFG_INIT_B</text>
<text x="127.8" y="152.5">CFG_CS#</text>
<text x="127.8" y="150.6">CFG_CCLK</text>
<text x="127.8" y="154.4">CFG_D00</text>
<text x="144.4" y="152.7">3</text>
<text x="144.4" y="154.6">4</text>
<text x="144.4" y="150.7">1</text>
<text x="147.7" y="153.9">A2</text>
<text x="147.7" y="155.8">A3</text>
<text x="147.7" y="152">A1</text>
<text x="162.9" y="152">B1</text>
<text x="162.9" y="153.9">B2</text>
<text x="162.9" y="155.8">B3</text>
<text x="167.4" y="150.7">20</text>
<text x="167.4" y="152.7">18</text>
<text x="167.4" y="154.6">17</text>
<text x="176.1" y="150.6">SPI_CCLK</text>
<text x="176.1" y="152.5">SPI_CS#</text>
<text x="176.1" y="154.4">SPI_MOSI</text>
<text x="250" y="150.1">CS</text>
<text x="22.8" y="157.4">FPGA_CFG_DONE</text>
<text x="55.6" y="156.5">6</text>
<text x="55.6" y="158.5">7</text>
<text x="55.6" y="160.4">8</text>
<text x="58.9" y="157.8">A5</text>
<text x="58.9" y="159.7">A6</text>
<text x="58.9" y="161.6">A7</text>
<text x="74.1" y="157.8">B5</text>
<text x="74.1" y="159.7">B6</text>
<text x="74.1" y="161.6">B7</text>
<text x="78.6" y="156.5">15</text>
<text x="78.6" y="158.5">14</text>
<text x="78.6" y="160.4">13</text>
<text x="83.4" y="156.4">CFG_DONE</text>
<text x="127.8" y="158.3">CFG_MISO2</text>
<text x="127.8" y="160.2">CFG_MISO3</text>
<text x="127.8" y="156.4">CFG_DIN</text>
<text x="144.4" y="156.5">5</text>
<text x="144.4" y="158.5">6</text>
<text x="144.4" y="160.4">7</text>
<text x="147.7" y="157.8">A4</text>
<text x="147.7" y="159.7">A5</text>
<text x="147.7" y="161.6">A6</text>
<text x="162.9" y="157.8">B4</text>
<text x="162.9" y="159.7">B5</text>
<text x="162.9" y="161.6">B6</text>
<text x="167.4" y="156.5">16</text>
<text x="167.4" y="158.5">15</text>
<text x="167.4" y="160.4">14</text>
<text x="176.1" y="160.2">SPI_MISO3</text>
<text x="176.1" y="158.3">SPI_MISO2</text>
<text x="176.1" y="156.4">SPI_MISO1</text>
<text x="230.1" y="158.3">SPI_MISO3</text>
<text x="246.7" y="158.5">7</text>
<text x="250" y="159.7">HOLD/DQ3</text>
<text x="38.2" y="167.1">V1P8</text>
<text x="55.6" y="162.3">9</text>
<text x="55.6" y="166.2">2</text>
<text x="58.9" y="163.6">A8</text>
<text x="58.9" y="167.4">VCCA</text>
<text x="71.4" y="167.4">VCCB</text>
<text x="74.1" y="163.6">B8</text>
<text x="78.6" y="166.2">19</text>
<text x="78.6" y="162.3">12</text>
<text x="92.7" y="167.1">VBANK1</text>
<text x="144.4" y="162.3">8</text>
<text x="144.4" y="164.2">9</text>
<text x="147.7" y="163.6">A7</text>
<text x="147.7" y="165.5">A8</text>
<text x="162.9" y="163.6">B7</text>
<text x="162.9" y="165.5">B8</text>
<text x="167.4" y="162.3">13</text>
<text x="167.4" y="164.2">12</text>
<text x="230.1" y="162.2">SPI_MISO2</text>
<text x="246.7" y="162.3">3</text>
<text x="250" y="163.6">WP/VPP/DQ2</text>
<text x="250.6" y="167.1">N25Q128-F8</text>
<text x="265.4" y="163.6">GND</text>
<text x="271.6" y="162.3">4</text>
<text x="35.1" y="169.9">FPGA_CFGMODE</text>
<text x="54.6" y="170">10</text>
<text x="58.9" y="171.3">OE</text>
<text x="72.3" y="171.3">GND</text>
<text x="78.6" y="170">11</text>
<text x="120.5" y="169">VBANK1</text>
<text x="127.8" y="171.8">FPGA_CFGMODE#10</text>
<text x="144.4" y="168.1">2</text>
<text x="147.7" y="169.4">VCCA</text>
<text x="147.7" y="173.2">OE</text>
<text x="160.2" y="169.4">VCCB</text>
<text x="161.2" y="173.2">GND</text>
<text x="167.4" y="168.1">19</text>
<text x="167.4" y="172">11</text>
<text x="181.5" y="169">V3P3_SUS</text>
<text x="41.7" y="175.9">R163</text>
<text x="41.7" y="178.3">10K</text>
<text x="51.9" y="177.9">C6</text>
<text x="51.9" y="179.6">100nF</text>
<text x="59.5" y="174.8">TXS0108E</text>
<text x="88.6" y="177.9">C7</text>
<text x="88.6" y="179.6">100nF</text>
<text x="130.5" y="179.8">R14</text>
<text x="140.8" y="179.8">C8</text>
<text x="148.2" y="176.7">TXS0108E</text>
<text x="130.5" y="182.1">10K</text>
<text x="140.8" y="181.6">100nF</text>
<text x="177.4" y="181.7">C9</text>
<text x="177.4" y="183.5">100nF</text>
<text x="222" y="183.7">Title</text>
<text x="229.7" y="185.6">artix7</text>
<text x="222" y="189.5">Size</text>
<text x="223.9" y="191.4">B</text>
<text x="229.7" y="191.4">&lt;Doc&gt;</text>
<text x="229.7" y="189.5">Document Number</text>
<text x="285.7" y="189.5">Rev</text>
<text x="287.7" y="191.4">c3</text>
<text x="222" y="195.2">Date:</text>
<text x="232.1" y="195.2">Wednesday, November 01, 2023</text>
<text x="260.6" y="195.2">Sheet</text>
<text x="270.2" y="195.2">1</text>
<text x="276" y="195.2">of</text>
<text x="281.8" y="195.2">11</text>
</g>
<g font-size="1.5">
<text x="167.6" y="65.5">H -&gt; A to B</text>
<text x="167.6" y="67.1">L -&gt; B to A</text>
</g>
<g font-size="1.4">
<text x="30.9" y="11.7">5</text>
<text x="88.8" y="11.7">4</text>
<text x="146.7" y="11.7">3</text>
<text x="204.6" y="11.7">2</text>
<text x="262.6" y="11.7">1</text>
<text x=".5" y="36.3">D</text>
<text x="292" y="36.3">D</text>
<text x=".5" y="82.2">C</text>
<text x="292" y="82.2">C</text>
<text x=".5" y="128">B</text>
<text x="292" y="128">B</text>
<text x=".5" y="173.9">A</text>
<text x="292" y="173.9">A</text>
<text x="30.9" y="197">5</text>
<text x="88.8" y="197">4</text>
<text x="146.7" y="197">3</text>
<text x="204.6" y="197">2</text>
<text x="262.6" y="197">1</text>
</g>
</svg>
